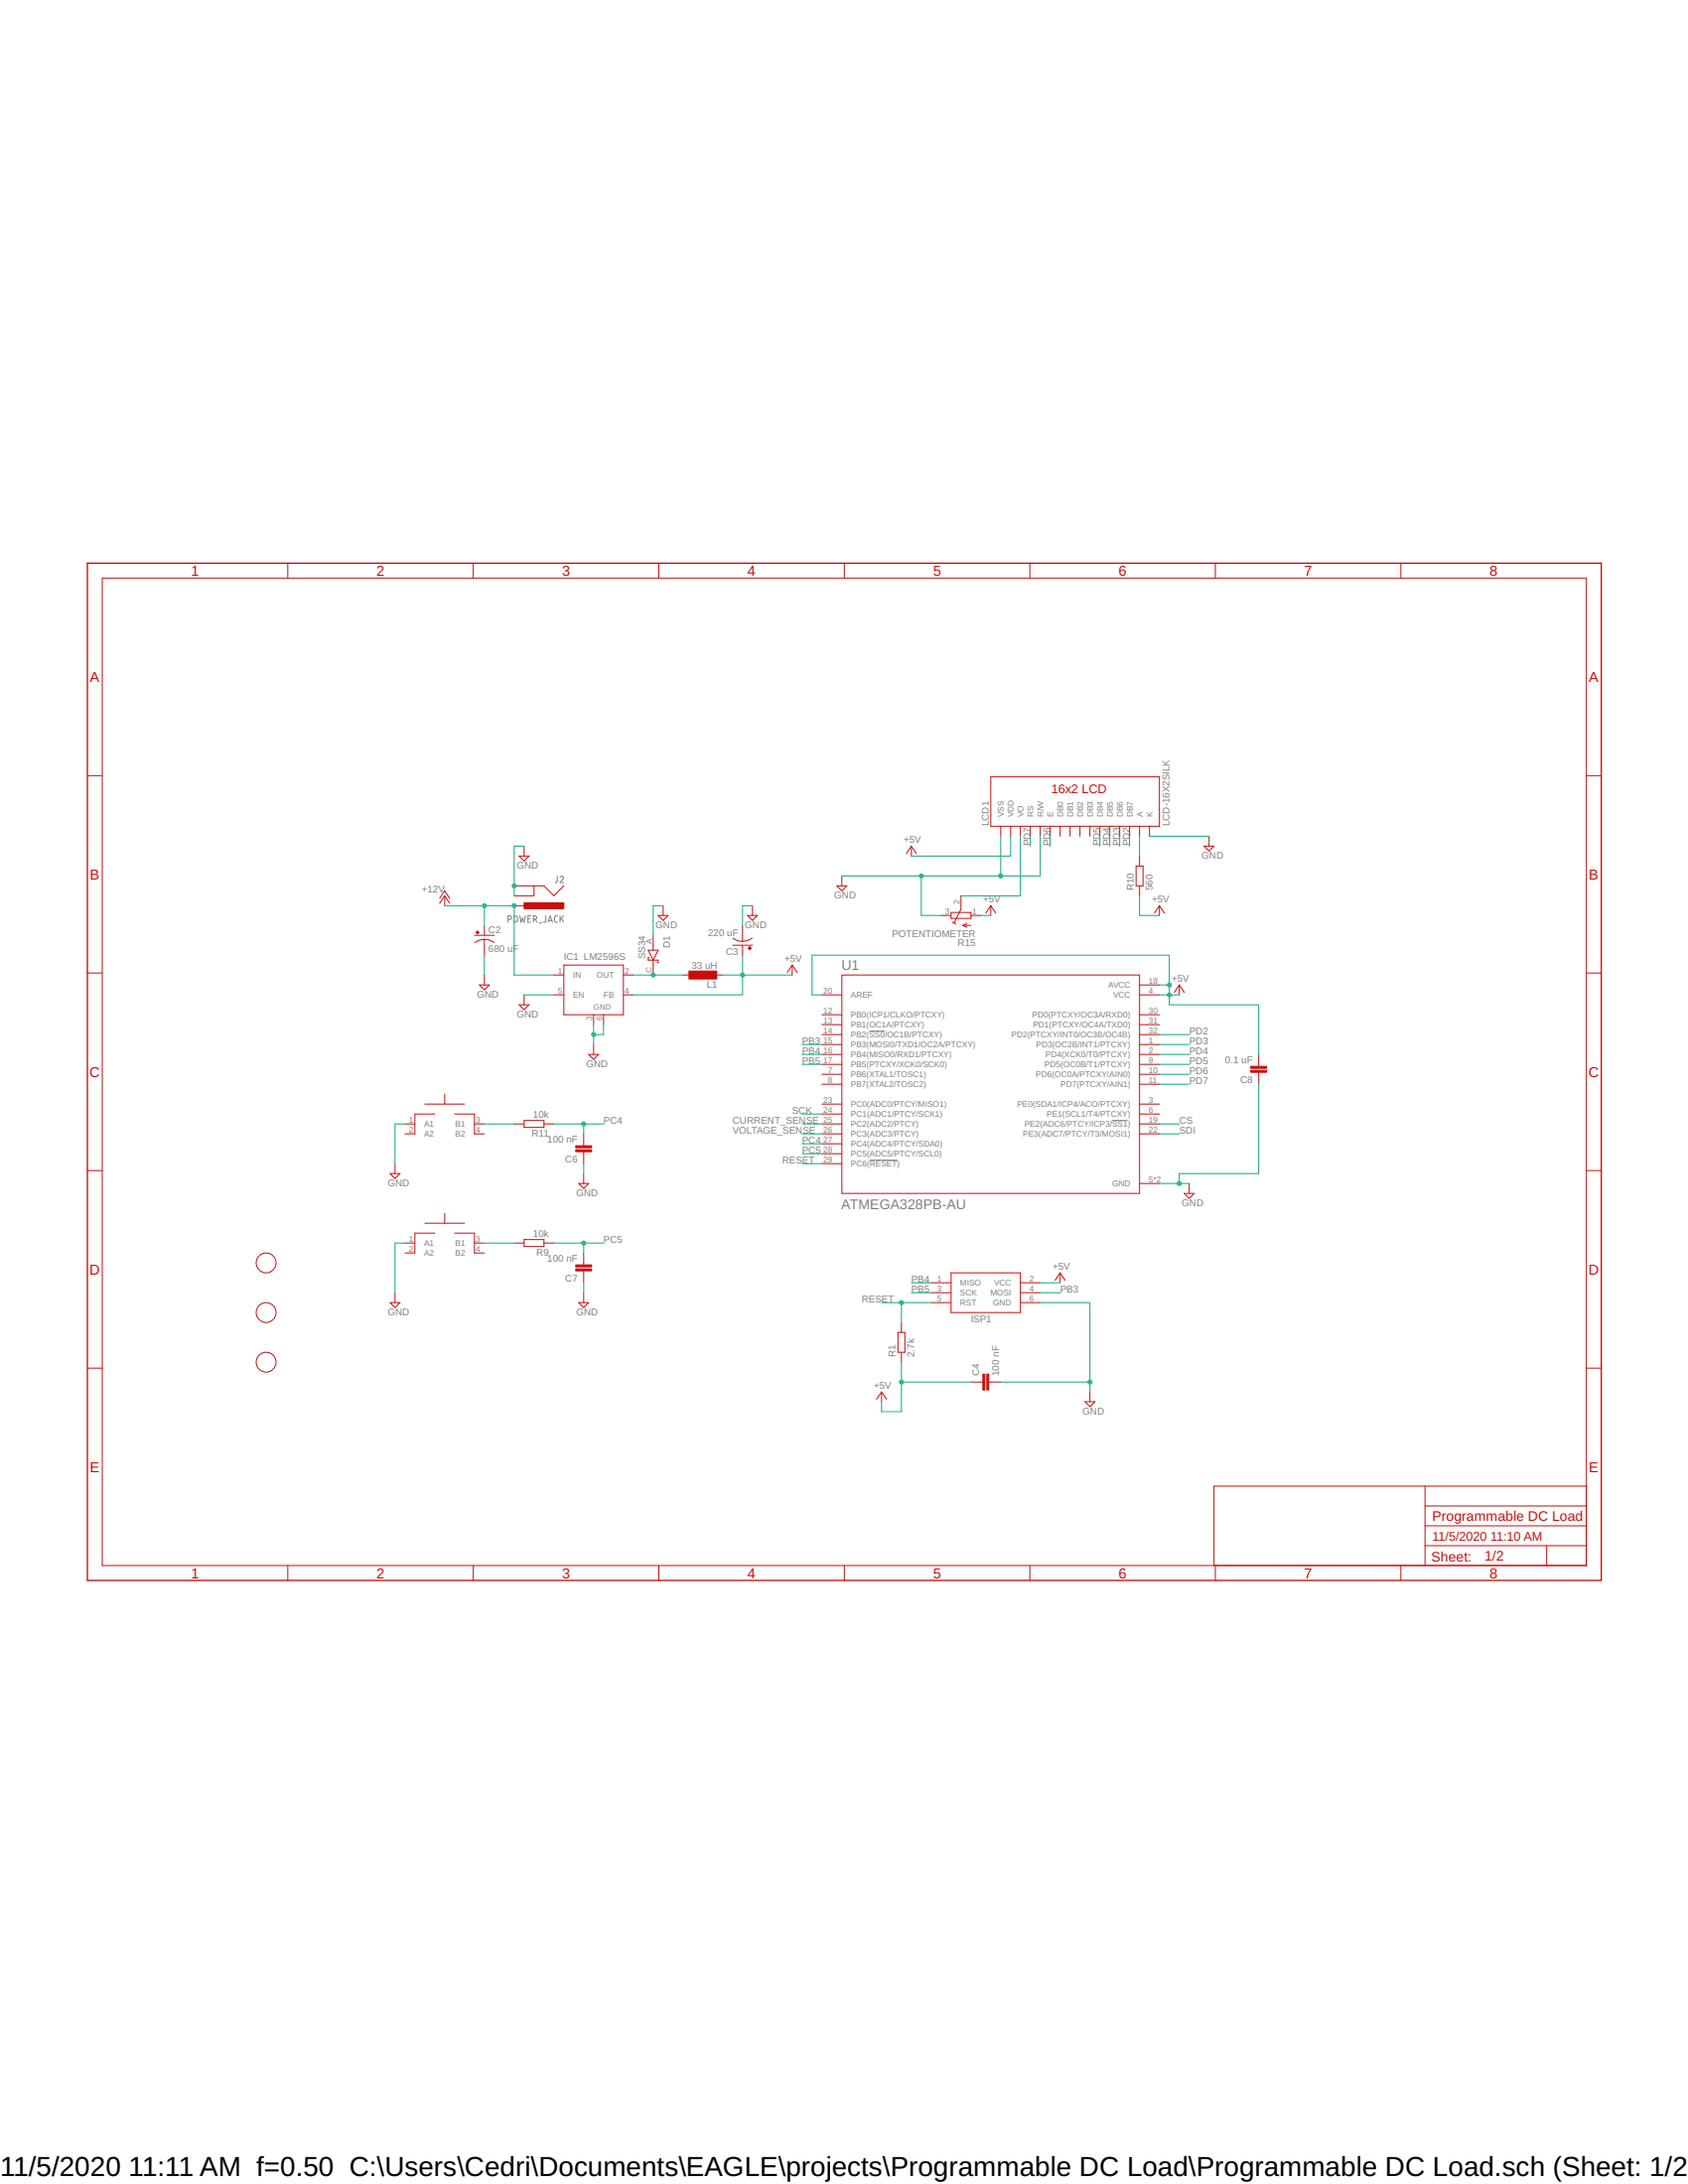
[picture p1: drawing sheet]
<svg xmlns="http://www.w3.org/2000/svg" width="216mm" height="279mm" viewBox="0 0 216 279" stroke-linecap="round" stroke-linejoin="round" font-family="sans-serif">
<g fill="none" stroke="#808080" stroke-width=".13">
<path d="M65 117.6h.2a.23 .23 0 0 0 .2-.2 .23 .23 0 0 0-.2-.2h-.2v.8M65.8 117.3v-.1a.23 .23 0 0 1 .4 .2v.4a.23 .23 0 0 1-.2 .2 .23 .23 0 0 1-.3-.2zM66.5 117.2l.2 .8 .1-.6 .2 .6 .2-.8M67.5 117.5h.3M67.9 117.2h-.4v.8h.4M68.2 117.6h.2a.23 .23 0 0 0 .3-.2 .23 .23 0 0 0-.3-.2h-.2v.8M68.5 117.6l.2 .4M69 118.1h.3M69.8 117.2v.7l-.3 .1M70.1 118l.3-.8 .3 .8M70.2 117.8h.4M71.3 112.1l-.1 .7-.2 .1"/>
<path d="M71.3 117.2h-.3l-.1 .1 .1 .6 .3 .1M71.6 112.3a.22 .22 0 0 1 .3-.2 .22 .22 0 0 1 .1 .3l-.4 .5h.5M71.6 117.2v.8M71.8 117.5l.3 .5M72.1 117.2l-.5 .5M111.2 131.9h2M111.3 148.4h3.5M142.2 143.3h2"/>
</g>
<g fill="none" stroke="#c90d0c" stroke-width=".13">
<path d="M13.1 74h189.8v126.3h-189.8zM36.8 72.1v1.9M60.5 72.1v1.9M84.3 72.1v1.9M108 72.1v1.9M131.7 72.1v1.9M155.4 72.1v1.9M179.2 72.1v1.9M11.2 99.2h1.9M126.7 99.4h21.6v6.3h-21.6zM202.9 99.2h1.9M56.2 114.9l.7-.9 .6 .9"/>
<path d="M56.9 114.6l.6 .9M56.9 114.6l-.7 .9M56.9 114.6v1.3M60.7 119.7h2.5M62 118.4v1.3M65.8 113.3h3.8l1.2 1.3 1.3-1.3M65.8 115.9h1.2M66.4 109.5h1.3l-.7 .7zM67 108.2v1.3M68.3 113.3v1.3h-2.5M83.5 119.7v1.9M84.2 117.1h1.2l-.6 .7z"/>
<path d="M84.8 115.9v1.2M95 118.4v2M95.6 117.1h1.3l-.7 .7zM96.2 115.9v1.2M107 113.3h1.3l-.6 .7zM107.7 112.1v1.2M116.6 108.2l.6 1M116.6 108.2l-.7 1M116.6 108.2v1.3M120.4 117.1h1.2M121.6 116.7h2.6v.8h-2.6zM121.8 118l.5 .2"/>
<path d="M122.9 114.6v1.7l-.9 1.8M123.2 118.4h1M123.2 118.4l.5 .2M123.7 118.1l-.5 .3M124.2 117.1h1.3M126.7 115.9l.7 .9M126.7 115.9l-.6 .9M126.7 115.9v1.2M128 105.7v1.3M129.3 105.7v1.3M130.5 105.7v1.3M131.8 105.7v1.3"/>
<path d="M133.1 105.7v1.3M134.3 105.7v1.3M135.6 105.7v1.3M136.9 105.7v1.3M138.1 105.7v1.3M139.4 105.7v1.3M140.7 105.7v1.3M141.9 105.7v1.3M143.2 105.7v1.3M144.5 105.7v1.3M145.3 110.8h.9v2.5h-.9zM145.8 105.7v1.3"/>
<path d="M145.8 109.5v1.3M145.8 113.3v1.3M147 105.7v1.3M148.3 115.9l.6 .9M148.3 115.9l-.6 .9M148.3 115.9v1.2M154 108.2h1.3l-.7 .7zM154.6 107v1.2M11.2 124.5h1.9M56.9 140v1.2M61.3 126h1.3l-.6 .6zM62 120.2a2.02 2.02 0 0 1 1.2 .4"/>
<path d="M62 120.2a1.91 1.91 0 0 0-1.3 .4M62 120.2v2M62 124.7v1.3M66.4 128.5h1.3l-.7 .7zM67 127.3v1.2M70.8 124.7h1.3M70.8 127.3h1.3M72.1 123.5h7.6v6.3h-7.6zM75.3 134.9h1.3l-.7 .6zM75.9 129.8v1.3M75.9 133.6v1.3M77.2 129.8v1.3"/>
<path d="M79.7 124.7h1.3M79.7 127.3h1.3M82.9 121.6h1.3l-.7 1.2zM83 122.5h-.1v.3h1.3v.3h-.1M83.5 122.8v1.9M87.4 124.7h1.2M91.2 124.7h1.2M93.7 120.9h2.5M93.7 120a2.02 2.02 0 0 0 1.3 .4M95 120.9v1.3M96.2 120a2.06 2.06 0 0 1-1.2 .4M101.3 123.5l.7 .9"/>
<path d="M101.3 123.5l-.6 .9M101.3 123.5v1.2M105.1 134.9h2.6M105.1 129.8h2.6M105.1 127.3h2.6M105.1 131.1h2.6M105.1 132.4h2.6M105.1 133.6h2.6M105.1 136.2h2.6M105.1 137.4h2.6M105.1 138.7h2.6M107.7 124.7h38.1v28h-38.1z"/>
<path d="M145.8 134.9h2.5M145.8 126h2.5M145.8 129.8h2.5M145.8 127.3h2.5M145.8 131.1h2.5M145.8 132.4h2.5M145.8 133.6h2.5M145.8 136.2h2.5M145.8 137.4h2.5M145.8 138.7h2.5M150.8 126l.7 1M150.8 126l-.6 1"/>
<path d="M150.8 126v1.3M161 134.9v1.5M161 137.2v1.5M202.9 124.5h1.9M11.2 149.8h1.9M49.9 150.1h1.3l-.7 .7zM50.5 148.9v1.2M51.8 143.8h1.3M51.8 159h1.3M54.3 156.5h5.1M54.3 141.2h5.1M55.6 157.8h-2.5v2.5h-1.3"/>
<path d="M55.6 142.5h-2.5v2.6h-1.3M56.9 155.2v1.3M58.1 157.8h2.6v2.5h1.3M58.1 142.5h2.6v2.6h1.3M60.7 143.8h1.3M60.7 159h1.3M65.8 143.8h1.2M65.8 159h1.2M67 143.3h2.6v.9h-2.6zM67 158.6h2.6v.9h-2.6zM69.6 143.8h1.2M69.6 159h1.2"/>
<path d="M74 151.4h1.3l-.6 .6zM74.7 145.1v1.5M74.7 147.3v1.6M74.7 150.1v1.3M105.1 143.8h2.6M105.1 141.2h2.6M105.1 142.5h2.6M105.1 145.1h2.6M105.1 146.3h2.6M105.1 147.6h2.6M105.1 148.9h2.6M145.8 143.8h2.5"/>
<path d="M145.8 141.2h2.5M145.8 142.5h2.5M145.8 145.1h2.5M145.8 151.4h2.5M151.5 152.7h1.2l-.6 .6zM152.1 151.4v1.3M202.9 149.8h1.9M11.2 175h1.9M49.9 166.6h1.3l-.7 .7zM50.5 165.4v1.2M74 166.6h1.3l-.6 .7zM74.7 160.3v1.5"/>
<path d="M74.7 162.6v1.5M74.7 165.4v1.2M112.8 178.1l.6 .9M112.8 178.1l-.7 .9M112.8 178.1v1.2M114.9 170.5h.8v2.5h-.8zM115.3 169.2v1.3M115.3 173v1.3M119.1 166.6h2.5M119.1 164.1h2.5M119.1 165.4h2.5M121.6 162.8h8.9v5.1h-8.9z"/>
<path d="M124.2 176.8h1.5M126.5 176.8h1.5M130.5 166.6h2.6M130.5 164.1h2.6M130.5 165.4h2.6M135.6 162.8l.6 1M135.6 162.8l-.6 1M135.6 162.8v1.3M138.8 179.3h1.2l-.6 .7zM139.4 178.1v1.2M202.9 175h1.9M182.3 197.7h20.6"/>
<path d="M182.3 190.1v10.2M182.3 195.2h20.6M182.3 192.7h20.6M197.8 197.7v2.6M202.9 190.1h-47.6v10.2M36.8 200.3v1.9M60.5 200.3v1.9M84.3 200.3v1.9M108 200.3v1.9M131.7 200.3v1.9M155.4 200.3v1.9M179.2 200.3v1.9"/>
<circle cx="34" cy="167.9" r="1.27"/>
<circle cx="34" cy="161.6" r="1.27"/>
<circle cx="34" cy="174.3" r="1.27"/>
</g>
<g fill="#c90d0c" stroke="#c90d0c" stroke-width=".13">
<path d="M67 115.5h5.1v.7h-5.1z"/>
<path d="M60.9 119.3h.4z"/>
<path d="M61 119.1l.1 .4z"/>
<path d="M95.7 121.3h.4z"/>
<path d="M95.9 121.1v.4z"/>
<path d="M126.2 175.8h.3v2h-.3z"/>
<path d="M125.7 175.8h.3v2h-.3z"/>
<path d="M73.6 146.6h2.1v.2h-2.1z"/>
<path d="M73.6 147.1h2.1v.2h-2.1z"/>
<path d="M73.6 161.8h2.1v.3h-2.1z"/>
<path d="M73.6 162.3h2.1v.3h-2.1z"/>
<path d="M160 136.4h2v.3h-2z"/>
<path d="M160 136.9h2v.3h-2z"/>
<path d="M88.1 124.2h3.6v1h-3.6z"/>
</g>
<path d="M11.2 72.1h193.6v130.1h-193.6z" fill="none" stroke="#c90d0c" stroke-width=".17"/>
<g fill="none" stroke="#0dab76" stroke-width=".13">
<path d="M56.9 115.9h8.9v8.8h5M62 115.9v2.5M67 108.2h-1.2v6.4M84.8 115.9h-1.3v3.8M96.2 115.9h-1.2v2.5M117.8 112.1v5h2.6M125.5 117.1h1.2M128 107v5.1M129.3 107v2.5h-12.7M130.5 107v7.6h-7.6M131.8 107v1.2M133.1 107v5.1h-25.4"/>
<path d="M134.3 107v1.2M140.7 107v1.2M141.9 107v1.2M143.2 107v1.2M144.5 107v1.2M145.8 114.6v2.5h2.5M145.8 107v2.5M147 107h7.6M62 122.2v2.5M67 127.3h3.8M75.9 131.1v2.5M77.2 131.1v1.3h-1.3"/>
<path d="M81 124.7h6.4M92.4 124.7h8.9M95 122.2v5.1h-14M102.6 133.6h2.5M102.6 134.9h2.5M102.6 136.2h2.5M105.1 127.3h-1.2v-5.1h45.7v6.3h11.4v6.4M148.3 132.4h3.8M148.3 127.3h2.5M148.3 133.6h3.8M148.3 134.9h3.8M148.3 136.2h3.8"/>
<path d="M148.3 137.4h3.8M148.3 138.7h3.8M148.3 126h1.3M161 138.7v11.4h-10.2v1.3M51.8 143.8h-1.3v5.1M51.8 159h-1.3v6.4M62 143.8h3.8M62 159h3.8M70.8 143.8h6.4M70.8 159h6.4M74.7 143.8v1.3M74.7 148.9v1.2"/>
<path d="M74.7 159v1.3M102.6 145.1h2.5M102.6 143.8h2.5M102.6 142.5h2.5M102.6 148.9h2.5M102.6 146.3h2.5M102.6 147.6h2.5M148.3 145.1h2.5M148.3 151.4h3.8M148.3 143.8h2.5M74.7 164.1v1.3M112.8 166.6h6.3"/>
<path d="M115.3 176.8h8.9M115.3 166.6v2.6M115.3 174.3v6.3h-2.5v-1.3M116.6 165.4h2.5M116.6 164.1h2.5M128 176.8h11.4M133.1 166.6h6.3v11.5M133.1 165.4h2.5M133.1 164.1h2.5"/>
</g>
<g fill="#0dab76" stroke="#0dab76" stroke-width=".13">
<circle cx="150.8" cy="151.4" r=".25"/>
<circle cx="65.8" cy="113.3" r=".25"/>
<circle cx="117.8" cy="112.1" r=".25"/>
<circle cx="128" cy="112.1" r=".25"/>
<circle cx="75.9" cy="132.4" r=".25"/>
<circle cx="139.4" cy="176.8" r=".25"/>
<circle cx="115.3" cy="166.6" r=".25"/>
<circle cx="83.5" cy="124.7" r=".25"/>
<circle cx="95" cy="124.7" r=".25"/>
<circle cx="115.3" cy="176.8" r=".25"/>
<circle cx="149.6" cy="126" r=".25"/>
<circle cx="149.6" cy="127.3" r=".25"/>
<circle cx="65.8" cy="115.9" r=".25"/>
<circle cx="62" cy="115.9" r=".25"/>
<circle cx="74.7" cy="143.8" r=".25"/>
<circle cx="74.7" cy="159" r=".25"/>
</g>
<g font-size="3.5">
<text x="0" y="278.4">11/5/2020</text>
<text x="16.4" y="278.4">11:11 AM f=0.50 C:\Users\Cedri\Documents\EAGLE\projects\Programmable DC Load\Programmable DC Load.sch (Sheet: 1/2)</text>
</g>
<g font-size="1.8" fill="#c90d0c">
<text x="24.4" y="73.7">1</text>
<text x="48.2" y="73.7">2</text>
<text x="71.9" y="73.7">3</text>
<text x="95.6" y="73.7">4</text>
<text x="119.3" y="73.7">5</text>
<text x="143.1" y="73.7">6</text>
<text x="166.8" y="73.7">7</text>
<text x="190.5" y="73.7">8</text>
<text x="11.5" y="87.2">A</text>
<text x="203.2" y="87.2">A</text>
<text x="11.5" y="112.5">B</text>
<text x="203.2" y="112.5">B</text>
<text x="11.5" y="137.8">C</text>
<text x="203.2" y="137.8">C</text>
<text x="11.5" y="163">D</text>
<text x="203.2" y="163">D</text>
<text x="11.5" y="188.3">E</text>
<text x="203.2" y="188.3">E</text>
<text x="183.2" y="194.6">Programmable DC Load</text>
<text x="24.4" y="201.9">1</text>
<text x="48.2" y="201.9">2</text>
<text x="71.9" y="201.9">3</text>
<text x="95.6" y="201.9">4</text>
<text x="119.3" y="201.9">5</text>
<text x="143.1" y="201.9">6</text>
<text x="166.8" y="201.9">7</text>
<text x="183.1" y="199.7">Sheet:</text>
<text x="189.9" y="199.6">1/2</text>
<text x="190.5" y="201.9">8</text>
</g>
<g font-size="1.8" fill="#808080">
<text x="107.6" y="124">U1</text>
<text x="107.6" y="154.7">ATMEGA328PB-AU</text>
</g>
<g font-size="1.6" fill="#c90d0c">
<text x="134.5" y="101.5">16x2 LCD</text>
<text x="183.2" y="197.1">11/5/2020</text>
<text x="190.6" y="197.1">11:10 AM</text>
</g>
<g font-size="1.2" fill="#808080">
<text x="115.6" y="107.9">+5V</text>
<text x="126.5" y="105.7" transform="rotate(-90 126.5 105.7)">LCD1</text>
<text x="149.6" y="105.7" transform="rotate(-90 149.6 105.7)">LCD-16X2SILK</text>
<text x="66.1" y="111.1">GND</text>
<text x="131.8" y="108.2" transform="rotate(-90 131.8 108.2)">PD7</text>
<text x="134.3" y="108.2" transform="rotate(-90 134.3 108.2)">PD6</text>
<text x="140.7" y="108.2" transform="rotate(-90 140.7 108.2)">PD5</text>
<text x="142" y="108.2" transform="rotate(-90 142 108.2)">PD4</text>
<text x="143.2" y="108.2" transform="rotate(-90 143.2 108.2)">PD3</text>
<text x="144.5" y="108.2" transform="rotate(-90 144.5 108.2)">PD2</text>
<text x="145" y="114" transform="rotate(-90 145 114)">R10</text>
<text x="147.4" y="114" transform="rotate(-90 147.4 114)">560</text>
<text x="153.7" y="109.8">GND</text>
<text x="53.9" y="114.2">+12V</text>
<text x="62.5" y="119.3">C2</text>
<text x="83.9" y="118.7">GND</text>
<text x="90.6" y="119.7">220 uF</text>
<text x="95.3" y="118.7">GND</text>
<text x="106.7" y="114.9">GND</text>
<text x="114.1" y="119.9">POTENTIOMETER</text>
<text x="125.7" y="115.5">+5V</text>
<text x="147.3" y="115.5">+5V</text>
<text x="62.5" y="121.8">680 uF</text>
<text x="72.1" y="122.8">IC1 LM2596S</text>
<text x="82.5" y="122.7" transform="rotate(-90 82.5 122.7)">SS34</text>
<text x="85.7" y="121.3" transform="rotate(-90 85.7 121.3)">D1</text>
<text x="88.5" y="124">33 uH</text>
<text x="92.9" y="122.1">C3</text>
<text x="100.3" y="123.1">+5V</text>
<text x="122.5" y="121">R15</text>
<text x="149.9" y="125.6">+5V</text>
<text x="61" y="127.6">GND</text>
<text x="66.1" y="130.1">GND</text>
<text x="90.4" y="126.4">L1</text>
<text x="75" y="136.5">GND</text>
<text x="102.6" y="133.6">PB3</text>
<text x="102.6" y="134.9">PB4</text>
<text x="102.6" y="136.2">PB5</text>
<text x="152.1" y="132.4">PD2</text>
<text x="152.1" y="133.6">PD3</text>
<text x="152.1" y="134.9">PD4</text>
<text x="152.1" y="136.2">PD5</text>
<text x="152.1" y="137.4">PD6</text>
<text x="156.7" y="136">0.1 uF</text>
<text x="68.2" y="143">10k</text>
<text x="77.2" y="143.8">PC4</text>
<text x="93.7" y="143.8">CURRENT_SENSE</text>
<text x="101.3" y="142.5">SCK</text>
<text x="150.8" y="143.8">CS</text>
<text x="152.1" y="138.7">PD7</text>
<text x="158.6" y="138.5">C8</text>
<text x="68" y="145.4">R11</text>
<text x="70" y="146.1">100 nF</text>
<text x="72.3" y="148.7">C6</text>
<text x="93.7" y="145.1">VOLTAGE_SENSE</text>
<text x="100.1" y="148.9">RESET</text>
<text x="102.6" y="146.3">PC4</text>
<text x="102.6" y="147.6">PC5</text>
<text x="150.8" y="145.1">SDI</text>
<text x="49.6" y="151.7">GND</text>
<text x="73.7" y="153">GND</text>
<text x="151.2" y="154.3">GND</text>
<text x="68.2" y="158.3">10k</text>
<text x="68.6" y="160.7">R9</text>
<text x="70" y="161.4">100 nF</text>
<text x="77.2" y="159">PC5</text>
<text x="72.3" y="163.9">C7</text>
<text x="110.2" y="166.6">RESET</text>
<text x="116.6" y="164.1">PB4</text>
<text x="116.6" y="165.4">PB5</text>
<text x="134.6" y="162.4">+5V</text>
<text x="135.6" y="165.4">PB3</text>
<text x="49.6" y="168.2">GND</text>
<text x="73.7" y="168.2">GND</text>
<text x="114.5" y="173.6" transform="rotate(-90 114.5 173.6)">R1</text>
<text x="116.9" y="173.6" transform="rotate(-90 116.9 173.6)">2.7k</text>
<text x="124.2" y="169.2">ISP1</text>
<text x="111.8" y="177.7">+5V</text>
<text x="125.3" y="176" transform="rotate(-90 125.3 176)">C4</text>
<text x="127.8" y="176" transform="rotate(-90 127.8 176)">100 nF</text>
<text x="138.5" y="180.9">GND</text>
</g>
<g font-size="1.1" fill="#808080">
<text x="128.4" y="104.5" transform="rotate(-90 128.4 104.5)">VSS</text>
<text x="129.6" y="104.5" transform="rotate(-90 129.6 104.5)">VDD</text>
<text x="130.9" y="104.5" transform="rotate(-90 130.9 104.5)">VO</text>
<text x="132.2" y="104.5" transform="rotate(-90 132.2 104.5)">RS</text>
<text x="133.4" y="104.5" transform="rotate(-90 133.4 104.5)">R/W</text>
<text x="134.7" y="104.5" transform="rotate(-90 134.7 104.5)">E</text>
<text x="136" y="104.5" transform="rotate(-90 136 104.5)">DB0</text>
<text x="137.3" y="104.5" transform="rotate(-90 137.3 104.5)">DB1</text>
<text x="138.5" y="104.5" transform="rotate(-90 138.5 104.5)">DB2</text>
<text x="139.8" y="104.5" transform="rotate(-90 139.8 104.5)">DB3</text>
<text x="141.1" y="104.5" transform="rotate(-90 141.1 104.5)">DB4</text>
<text x="142.3" y="104.5" transform="rotate(-90 142.3 104.5)">DB5</text>
<text x="143.6" y="104.5" transform="rotate(-90 143.6 104.5)">DB6</text>
<text x="144.9" y="104.5" transform="rotate(-90 144.9 104.5)">DB7</text>
<text x="146.1" y="104.5" transform="rotate(-90 146.1 104.5)">A</text>
<text x="147.4" y="104.5" transform="rotate(-90 147.4 104.5)">K</text>
<text x="120.9" y="116.9">3</text>
<text x="122.7" y="115.7" transform="rotate(-90 122.7 115.7)">2</text>
<text x="124.4" y="116.9">1</text>
<text x="71.3" y="124.6">1</text>
<text x="73.3" y="125.1">IN</text>
<text x="76.3" y="125.1">OUT</text>
<text x="79.9" y="124.6">2</text>
<text x="83.4" y="124.4" transform="rotate(-90 83.4 124.4)">C</text>
<text x="83.4" y="120.8" transform="rotate(-90 83.4 120.8)">A</text>
<text x="146.9" y="125.8">18</text>
<text x="71.3" y="127.1">5</text>
<text x="73.3" y="127.7">EN</text>
<text x="75.7" y="130.6" transform="rotate(-90 75.7 130.6)">3</text>
<text x="77" y="130.6" transform="rotate(-90 77 130.6)">6</text>
<text x="77.2" y="127.7">FB</text>
<text x="79.9" y="127.1">4</text>
<text x="105.3" y="129.6">12</text>
<text x="105.3" y="130.9">13</text>
<text x="105.3" y="127.1">20</text>
<text x="108.8" y="130.2">PB0(ICP1/CLKO/PTCXY)</text>
<text x="108.8" y="131.5">PB1(OC1A/PTCXY)</text>
<text x="108.8" y="127.7">AREF</text>
<text x="132" y="130.2">PD0(PTCXY/OC3A/RXD0)</text>
<text x="132.1" y="131.5">PD1(PTCXY/OC4A/TXD0)</text>
<text x="141.8" y="126.4">AVCC</text>
<text x="142.4" y="127.7">VCC</text>
<text x="146.9" y="127.1">4</text>
<text x="146.9" y="129.6">30</text>
<text x="146.9" y="130.9">31</text>
<text x="105.3" y="132.2">14</text>
<text x="105.3" y="133.5">15</text>
<text x="105.3" y="134.7">16</text>
<text x="105.3" y="136">17</text>
<text x="105.9" y="137.3">7</text>
<text x="108.8" y="132.7">PB2(SS0/OC1B/PTCXY)</text>
<text x="108.8" y="134">PB3(MOSI0/TXD1/OC2A/PTCXY)</text>
<text x="108.8" y="135.3">PB4(MISO0/RXD1/PTCXY)</text>
<text x="108.8" y="136.5">PB5(PTCXY/XCK0/SCK0)</text>
<text x="108.8" y="137.8">PB6(XTAL1/TOSC1)</text>
<text x="129.4" y="132.7">PD2(PTCXY/INT0/OC3B/OC4B)</text>
<text x="132.5" y="137.8">PD6(OC0A/PTCXY/AIN0)</text>
<text x="132.5" y="134">PD3(OC2B/INT1/PTCXY)</text>
<text x="133.6" y="136.6">PD5(OC0B/T1/PTCXY)</text>
<text x="133.7" y="135.3">PD4(XCK0/T0/PTCXY)</text>
<text x="146.9" y="132.2">32</text>
<text x="146.9" y="133.5">1</text>
<text x="146.9" y="134.7">2</text>
<text x="146.9" y="136">9</text>
<text x="146.9" y="137.3">10</text>
<text x="52.3" y="143.6">1</text>
<text x="60.9" y="143.6">3</text>
<text x="105.3" y="141.1">23</text>
<text x="105.3" y="142.3">24</text>
<text x="105.3" y="143.6">25</text>
<text x="105.9" y="138.5">8</text>
<text x="108.8" y="139.1">PB7(XTAL2/TOSC2)</text>
<text x="108.8" y="141.6">PC0(ADC0/PTCY/MISO1)</text>
<text x="108.8" y="142.9">PC1(ADC1/PTCY/SCK1)</text>
<text x="130.1" y="141.6">PE0(SDA1/ICP4/ACO/PTCXY)</text>
<text x="133.9" y="142.9">PE1(SCL1/T4/PTCXY)</text>
<text x="135.7" y="139.1">PD7(PTCXY/AIN1)</text>
<text x="146.9" y="138.5">11</text>
<text x="146.9" y="143.6">19</text>
<text x="146.9" y="142.3">6</text>
<text x="146.9" y="141.1">3</text>
<text x="52.3" y="144.9">2</text>
<text x="54.2" y="145.4">A2</text>
<text x="54.2" y="144.2">A1</text>
<text x="58.2" y="144.2">B1</text>
<text x="58.2" y="145.4">B2</text>
<text x="60.9" y="144.9">4</text>
<text x="105.3" y="144.9">26</text>
<text x="105.3" y="146.1">27</text>
<text x="105.3" y="147.4">28</text>
<text x="105.3" y="148.7">29</text>
<text x="108.8" y="144.2">PC2(ADC2/PTCY)</text>
<text x="108.8" y="145.4">PC3(ADC3/PTCY)</text>
<text x="108.8" y="146.7">PC4(ADC4/PTCY/SDA0)</text>
<text x="108.8" y="148">PC5(ADC5/PTCY/SCL0)</text>
<text x="108.8" y="149.2">PC6(RESET)</text>
<text x="130.8" y="145.4">PE3(ADC7/PTCY/T3/MOSI1)</text>
<text x="131" y="144.2">PE2(ADC6/PTCY/ICP3/SS1)</text>
<text x="146.9" y="144.9">22</text>
<text x="142.2" y="151.8">GND</text>
<text x="146.9" y="151.2">5*2</text>
<text x="52.3" y="160.1">2</text>
<text x="52.3" y="158.8">1</text>
<text x="54.2" y="160.7">A2</text>
<text x="54.2" y="159.4">A1</text>
<text x="58.2" y="159.4">B1</text>
<text x="58.2" y="160.7">B2</text>
<text x="60.9" y="158.8">3</text>
<text x="60.9" y="160.1">4</text>
<text x="119.9" y="163.9">1</text>
<text x="119.9" y="165.2">3</text>
<text x="119.9" y="166.5">5</text>
<text x="122.8" y="164.5">MISO</text>
<text x="122.8" y="165.8">SCK</text>
<text x="122.8" y="167">RST</text>
<text x="126.7" y="165.8">MOSI</text>
<text x="127" y="167">GND</text>
<text x="127.1" y="164.5">VCC</text>
<text x="131.7" y="166.5">6</text>
<text x="131.7" y="165.2">4</text>
<text x="131.7" y="163.9">2</text>
</g>
<text font-size="1" fill="#808080" x="75.9" y="129.2">GND</text>
</svg>
